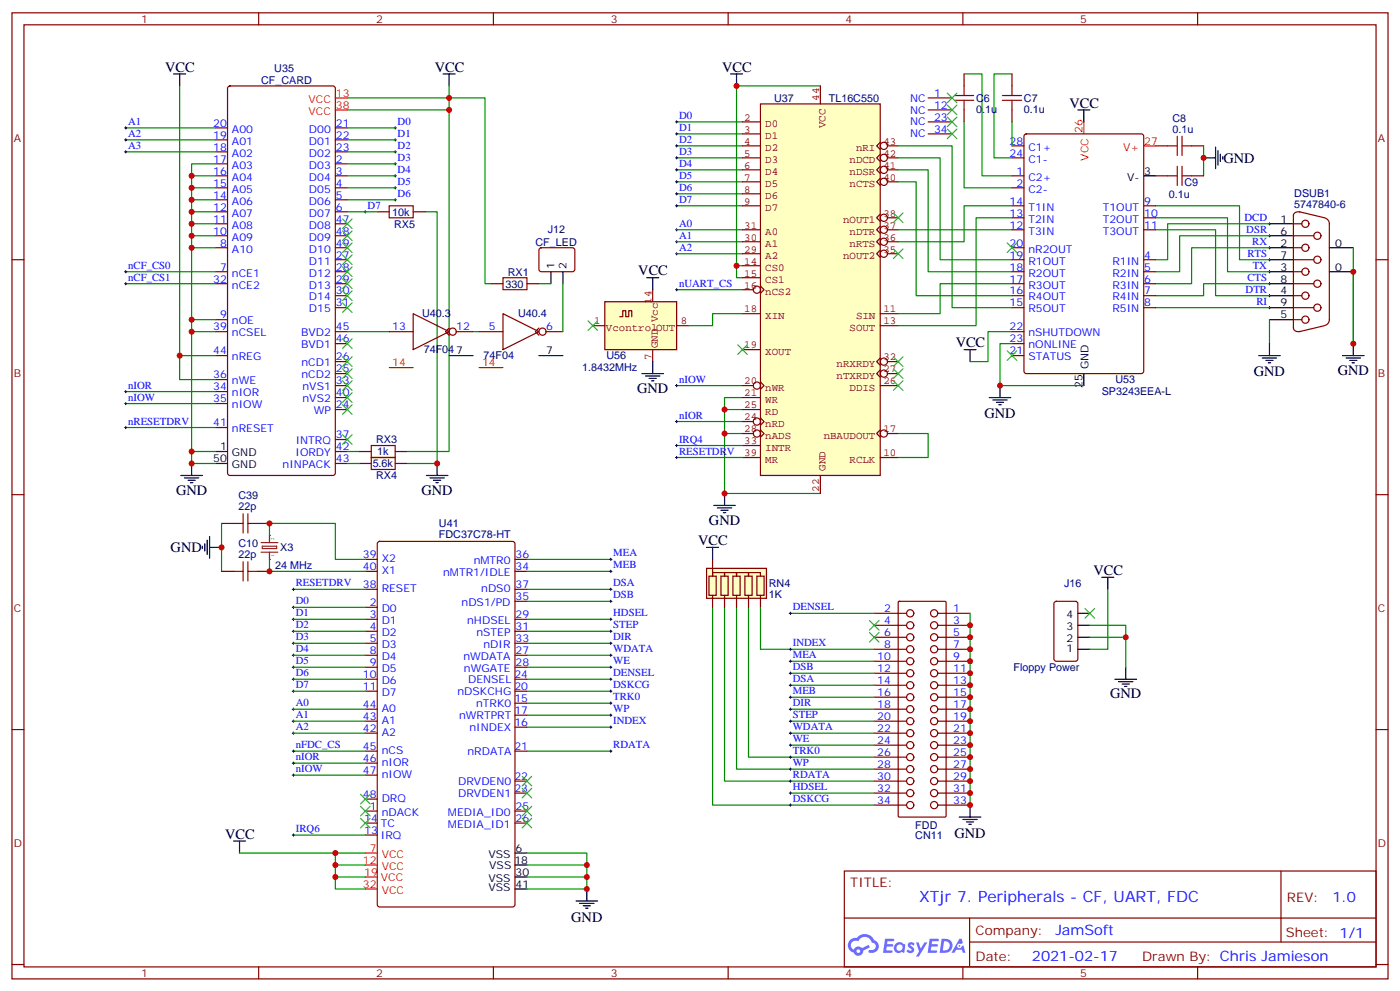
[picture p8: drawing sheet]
<svg xmlns="http://www.w3.org/2000/svg" width="412mm" height="292mm" viewBox="0 0 412 292" stroke-linecap="round" stroke-linejoin="round" font-family="sans-serif">
<g fill="none" stroke="#870000" stroke-width=".35">
<path d="M3.5 3.8h405.4v284.3h-405.4zM7.1 7.3h398.2v277.3h-398.2zM76.2 3.8v3.5M145.3 3.8v3.5M214.5 3.8v3.5M283.6 3.8v3.5M352.8 3.8v3.5M3.5 76.4h3.6M405.3 76.4h3.6M3.5 145.6h3.6M405.3 145.6h3.6M3.5 214.7h3.6"/>
<path d="M405.3 214.7h3.6M248.7 256.4h156.6v28.2h-156.6zM377.3 256.4v20.9M248.7 270.2h156.5M285.6 277.3h119.6M285.6 270.2v14.1M3.5 283.9h3.6M76.2 284.6v3.5M145.3 284.6v3.5M214.5 284.6v3.5M283.6 284.6v3.5M352.8 284.6v3.5"/>
<path d="M405.3 283.9h3.6"/>
</g>
<g fill="#5487ff">
<path d="M267.7 277.5a1.22 1.22 0 0 1 1.7 .3l-.4 .6a.47 .47 0 0 0-.3-.4 .47 .47 0 0 0-.5 .2l.1 .2a1.14 1.14 0 0 1 .8 1.7 1.14 1.14 0 0 1-1.9 0l-.2-.2 .5-.5 .7 .4a.29 .29 0 0 0 .3-.2 .29 .29 0 0 0-.2-.4 1.04 1.04 0 0 1-.6-1.7z"/>
<path d="M260.7 276.3h2.4l.3 .2-.2 .5h-1.8l-.1 .9h1.5l.3 .4-.3 .3h-1.6l-.2 1.1 1.7 .1 .2 .3-.2 .3h-2.6z"/>
<path d="M273.8 276.3h2.4l.3 .2-.1 .5h-1.8l-.2 .9h1.6l.3 .4-.4 .3h-1.6l-.1 1.1 1.7 .1 .2 .3-.2 .3h-2.6z"/>
<path d="M282.6 276.3h.7l.3 1.2-.6 .4a.69 .69 0 0 0-1 .2 .69 .69 0 0 0 .4 1 .69 .69 0 0 0 .9-.6l.5-.3 .6 2.2h-.8l-.2-.8h-1.8l-.5 .8h-.8z"/>
<path d="M269.8 277.4h.8l.6 1.8 1.1-1.8h.9l-2.6 4.2h-.8l.9-1.6z"/>
<path d="M277.4 276.3l-.6 4.1h1.3a2.11 2.11 0 0 0 2.5-2.1 2.11 2.11 0 0 0-2.5-2zM278.1 277a1.39 1.39 0 0 1 1.7 1.4 1.39 1.39 0 0 1-1.8 1.3h-.3z"/>
<path d="M263.7 277.9a1.54 1.54 0 0 0-.1 2.2 1.54 1.54 0 0 0 2.2 .1l.6 .2 .3-2.3-.2-.2h-.4a1.49 1.49 0 0 0-2.4 0zM264 278.9a.94 .94 0 0 1 1.8 0 .94 .94 0 0 1-1.8 0z"/>
<path d="M250.4 276.7a2.18 2.18 0 0 0 1.1 3.7 1.44 1.44 0 0 0 1.6 .9 1.44 1.44 0 0 0 1.2-1.5l2-1-.5-.7-1.9 .9a1.47 1.47 0 0 0-2.4 .5 1.39 1.39 0 0 1-.7-2 1.39 1.39 0 0 1 2-.4 2.12 2.12 0 0 1 2.2-1.3 2.12 2.12 0 0 1 1.9 1.7 1.14 1.14 0 0 1 1.1 1.4 1.14 1.14 0 0 1-1.7 .7 .43 .43 0 0 0-.5 .4 .43 .43 0 0 0 .4 .5 1.98 1.98 0 0 0 2.5-1.3 1.98 1.98 0 0 0-1.2-2.5 3.1 3.1 0 0 0-5.3-.7l-.9 .1zM252.3 280a.55 .55 0 0 1 1.1 0 .55 .55 0 0 1-1.1 0z"/>
<circle cx="282.6" cy="278.4" r=".26"/>
</g>
<g fill="none" stroke="#870000" stroke-width=".35">
<path d="M63.5 37.6h3.5M67.3 25.5l.4-.2h30.4l.6 .4 .1 113.5-.5 .7h-30.6l-.6-.4-.1-113.5zM98.8 37.6h3.5M63.5 48.2h3.5M63.5 51.8h3.5M63.5 55.3h3.5M63.5 58.8h3.5M63.5 44.7h3.5M63.5 41.2h3.5M98.8 48.2h3.5M98.8 51.8h3.5M98.8 55.3h3.5"/>
<path d="M98.8 58.8h3.5M98.8 44.7h3.5M98.8 41.2h3.5M63.5 62.3h3.5M63.5 80h3.5M63.5 72.9h3.5M63.5 69.4h3.5M63.5 65.9h3.5M98.8 62.3h3.5M98.8 80h3.5M98.8 72.9h3.5M98.8 69.4h3.5"/>
<path d="M98.8 65.9h3.5M98.8 76.4h3.5M111.1 62.3h3.6M121.7 62.3h3.5M159 73.1l.5-.2 9.4 .1 .4 .6v5.9l-.7 .5-9.4-.1-.5-.6v-5.7zM63.5 94.1h3.5M63.5 83.5h3.5M63.5 97.6h3.5M98.8 83.5h3.5M98.8 87h3.5M98.8 90.6h3.5M98.8 97.6h3.5"/>
<path d="M141.1 97.6h7.1M144.6 83.5h3.6M148.2 92.3l10.5 5.3-10.5 5.3zM155.2 83.5h3.5M158.7 96.6l-1 1 1 1.1M160.9 97.6h4.9M63.5 115.3h3.5M63.5 118.8h3.5M63.5 111.7h3.5M63.5 104.7h3.5M98.8 110h3.5M98.8 106.4h3.5"/>
<path d="M98.8 113.5h3.5M98.8 117h3.5M98.8 101.1h3.5M63.5 125.8h3.5M98.8 120.5h3.5M98.8 129.4h3.5M98.8 132.9h3.5M98.8 136.4h3.5M105.8 132.9h3.6M105.8 136.4h3.6M116.4 132.9h3.5M116.4 136.4h3.5"/>
<circle cx="159.8" cy="97.6" r="1.06"/>
</g>
<g fill="none" stroke="#000" stroke-width=".35">
<path d="M51.2 21.8h3.5M52.9 21.8v3.5M130.5 21.8h3.6M132.3 21.8v3.5M215.2 21.8h3.5M217 21.8v3.5M162.3 80v3.5M165.8 80v3.5M158.7 104.7h7.1M53.3 139.9h6.3M56.4 136.4v3.5M63.5 132.9h3.5"/>
<path d="M63.5 136.4h3.5M125.6 139.9h6.3M128.8 136.4v3.5M54.3 140.7h4.3M55.4 141.4h2.1M56.1 142.1h.7M126.6 140.7h4.3M127.7 141.4h2.1M128.4 142.1h.7M210.3 148.8h6.3M211.3 149.5h4.2M212.4 150.2h2.1"/>
<path d="M213.1 150.9h.7M213.4 145.2v3.6"/>
</g>
<path d="M98.8 28.8h3.5M98.8 32.3h3.5M141.1 108.2h7.1" fill="none" stroke="#f00" stroke-width=".35"/>
<g fill="none" stroke="#008700" stroke-width=".35">
<path d="M37 37.6h26.5M52.9 25.3v86.4h10.6M102.3 28.8h40.6v54.7h1.7M102.3 32.3h30M102.3 37.6h14.1M132.3 25.3v107.6h-12.4M199.3 39.4h19.4M199.3 35.9h19.4M241.7 25.3h-24.7v52.9h1.7M37 41.2h26.5M37 44.7h26.5M56.4 51.8h7.1"/>
<path d="M56.4 55.3h7.1M56.4 58.8h7.1M63.5 48.2h-7.1v45.9M102.3 41.2h14.1M102.3 44.7h14.1M102.3 51.8h14.1M102.3 55.3h14.1M102.3 58.8h14.1M102.3 48.2h14.1M199.3 57h19.4M199.3 53.5h19.4M199.3 50h19.4"/>
<path d="M199.3 46.5h19.4M199.3 42.9h19.4M37 80h26.5M56.4 62.3h7.1M56.4 65.9h7.1M56.4 69.4h7.1M56.4 72.9h7.1M102.3 62.3h8.8M125.2 62.3h3.6v74.1h-8.9M199.3 60.6h19.4M199.3 67.6h19.4M199.3 71.2h19.4"/>
<path d="M199.3 74.7h19.4M217 78.2v3.5h1.7M37 83.5h26.5M56.4 97.6h7.1M63.5 94.1h-7.1v38.8M102.3 97.6h12.4M139.3 97.6h1.8M158.7 83.5h3.6M165.8 83.5v14.1M37 115.3h26.5M37 118.8h26.5M52.9 104.7h10.6"/>
<path d="M199.3 113.5h19.4M218.7 117h-5.3v3.5M37 125.8h26.5M63.5 132.9h-7.1v3.5h7.1M102.3 132.9h3.5M102.3 136.4h3.5M199.3 124.1h19.4M213.4 127.6h5.3M218.7 120.5h-5.3v24.7h28.3"/>
</g>
<path d="M114.7 60.6h7v3.5h-7zM148.2 81.7h7v3.6h-7zM109.4 131.1h7v3.6h-7zM109.4 134.7h7v3.5h-7z" fill="none" stroke="#a10000" stroke-width=".35"/>
<g fill="none" stroke="#000" stroke-width=".29">
<path d="M36.7 37.6h.7M37 37.3v.7M116.1 37.6h.7M116.4 37.3v.7M199 35.9h.7M199 39.4h.7M199.3 35.5v.7M199.3 39.1v.7M36.7 41.2h.7M36.7 44.7h.7M37 40.8v.7M37 44.3v.7"/>
<path d="M116.1 41.2h.7M116.1 44.7h.7M116.1 58.8h.7M116.1 55.3h.7M116.1 51.8h.7M116.1 48.2h.7M116.4 40.8v.7M116.4 44.3v.7M116.4 47.9v.7M116.4 51.4v.7M116.4 54.9v.7M116.4 58.5v.7"/>
<path d="M199 42.9h.7M199 46.5h.7M199 50h.7M199 53.5h.7M199 57h.7M199.3 42.6v.7M199.3 46.1v.7M199.3 49.6v.7M199.3 53.2v.7M199.3 56.7v.7M36.7 80h.7M37 79.6v.7"/>
<path d="M107.2 62.3h.7M107.6 62v.7M199 60.6h.7M199 74.7h.7M199 71.2h.7M199 67.6h.7M199.3 60.2v.7M199.3 67.3v.7M199.3 70.8v.7M199.3 74.3v.7M36.7 83.5h.7M37 83.1v.8"/>
<path d="M36.7 115.3h.7M36.7 118.8h.7M37 114.9v.7M37 118.4v.7M199 113.5h.7M199.3 113.1v.7M36.7 125.8h.7M37 125.5v.7M199 124.1h.7M199.3 123.7v.7"/>
</g>
<g fill="none" stroke="#3c3" stroke-width=".35">
<path d="M100.9 64.5l2.8 2.8M100.9 68l2.8 2.8M100.9 71.5l2.8 2.8M100.9 75l2.8 2.9M100.9 78.6l2.8 2.8M103.7 64.5l-2.8 2.8M103.7 68l-2.8 2.8M103.7 71.5l-2.8 2.8M103.7 75l-2.8 2.9M103.7 78.6l-2.8 2.8M100.9 82.1l2.8 2.8M100.9 85.6l2.8 2.8"/>
<path d="M100.9 89.1l2.8 2.9M100.9 99.7l2.8 2.9M103.7 82.1l-2.8 2.8M103.7 85.6l-2.8 2.8M103.7 89.1l-2.8 2.9M103.7 99.7l-2.8 2.9M100.9 105l2.8 2.8M100.9 108.5l2.8 2.9M100.9 112.1l2.8 2.8M100.9 115.6l2.8 2.8M100.9 119.1l2.8 2.9M103.7 105l-2.8 2.8"/>
<path d="M103.7 108.5l-2.8 2.9M103.7 112.1l-2.8 2.8M103.7 115.6l-2.8 2.8M103.7 119.1l-2.8 2.9M100.9 128l2.8 2.8M103.7 128l-2.8 2.8"/>
</g>
<path d="M224 30.6h35.3v109.3h-35.3z" fill="#ffffc2" stroke="#850000" stroke-width=".35"/>
<g fill="none" stroke="#850000" stroke-width=".35">
<path d="M218.7 35.9h5.3M218.7 39.4h5.3M241.7 25.3v5.3M218.7 42.9h5.3M218.7 46.5h5.3M218.7 50h5.3M218.7 53.5h5.3M218.7 57h5.3M259.3 52.5l-1.1 1 1.1 1.1M259.3 48.9l-1.1 1.1 1.1 1M259.3 45.4l-1.1 1.1 1.1 1M259.3 41.9l-1.1 1 1.1 1.1"/>
<path d="M261.4 42.9h3.2M261.4 46.5h3.2M261.4 50h3.2M261.4 53.5h3.2M218.7 60.6h5.3M218.7 74.7h5.3M218.7 78.2h5.3M218.7 71.2h5.3M218.7 67.6h5.3M259.3 73.6l-1.1 1.1 1.1 1M259.3 70.1l-1.1 1.1 1.1 1M259.3 66.6l-1.1 1 1.1 1.1"/>
<path d="M259.3 63l-1.1 1.1 1.1 1.1M261.4 74.7h3.2M261.4 71.2h3.2M261.4 67.6h3.2M261.4 64.1h3.2M218.7 92.3h5.3M218.7 81.7h5.3M218.7 85.3h3.2M224 84.2l1.1 1.1-1.1 1M259.3 92.3h5.3M259.3 95.8h5.3M218.7 113.5h3.2"/>
<path d="M218.7 102.9h5.3M218.7 117h5.3M224 112.4l1.1 1.1-1.1 1M259.3 108.9l-1.1 1.1 1.1 1M259.3 105.4l-1.1 1 1.1 1.1M259.3 113.5h5.3M261.4 110h3.2M261.4 106.4h3.2M218.7 134.7h5.3M218.7 131.1h5.3M218.7 124.1h3.2M218.7 120.5h5.3"/>
<path d="M218.7 127.6h3.2M224 123l1.1 1.1-1.1 1M224 126.5l1.1 1.1-1.1 1.1M241.7 139.9v5.3M259.3 126.5l-1.1 1.1 1.1 1.1M259.3 134.7h5.3M261.4 127.6h3.2"/>
<circle cx="260.3" cy="46.5" r="1.06"/>
<circle cx="260.3" cy="53.5" r="1.06"/>
<circle cx="260.3" cy="50" r="1.06"/>
<circle cx="260.3" cy="42.9" r="1.06"/>
<circle cx="260.3" cy="67.6" r="1.06"/>
<circle cx="260.3" cy="74.7" r="1.06"/>
<circle cx="260.3" cy="71.2" r="1.06"/>
<circle cx="260.3" cy="64.1" r="1.06"/>
<circle cx="223" cy="85.3" r="1.06"/>
<circle cx="223" cy="113.5" r="1.06"/>
<circle cx="260.3" cy="110" r="1.06"/>
<circle cx="260.3" cy="106.4" r="1.06"/>
<circle cx="223" cy="124.1" r="1.06"/>
<circle cx="223" cy="127.6" r="1.06"/>
<circle cx="260.3" cy="127.6" r="1.06"/>
</g>
<path d="M273.4 28.8h7.1M273.4 32.3h7.1M273.4 35.9h7.1M273.4 39.4h7.1" fill="none" stroke="#870000" stroke-width=".35"/>
<path d="M199.3 85.3h19.4" fill="none" stroke="#008700" stroke-width=".35"/>
<path d="M199 85.3h.7M199.3 84.9v.7" fill="none" stroke="#000" stroke-width=".29"/>
<path d="M178.2 88.8h21.1v14.1h-21.1z" fill="#ffffc2" stroke="#850000" stroke-width=".35"/>
<path d="M174.6 95.8h3.6M182.6 93.2h.8v-1.8h.9v1.8h.9v-1.8h.9v1.8M192.3 85.3v3.5M199.3 95.8h3.5M192.3 102.9v3.5" fill="none" stroke="#850000" stroke-width=".35"/>
<g fill="none" stroke="#000" stroke-width=".35">
<path d="M317.5 32.3h3.5M319.3 32.3v3.6M336.9 51.8h3.5M354.5 46.5h3.6M358.1 43.3v6.3M358.8 44.3v4.3M359.5 45.4v2.1M360.2 46.1v.7M373.9 65.9h7.1M373.9 72.9h7.1M373.9 80h7.1M373.9 69.4h7.1"/>
<path d="M373.9 76.4h7.1M391.6 72.9h7M391.6 80h7M190.5 81.7h3.5M192.3 81.7v3.6M373.9 87h7.1M373.9 94.1h7.1M373.9 83.5h7.1M373.9 90.6h7.1M189.1 110h6.3M190.1 110.7h4.3M191.2 111.4h2.1"/>
<path d="M191.9 112.1h.7M192.3 106.4v3.6M284 102.9h3.5M285.8 102.9v3.5M291.4 117h6.3M292.5 117.7h4.2M293.5 118.4h2.1M294.2 119.1h.7M294.6 113.5v3.5M319.3 110v3.5M370.8 104.7h6.3M371.8 105.4h4.3"/>
<path d="M372.9 106.1h2.1M373.6 106.8h.7M373.9 101.1v3.6M395.5 104.7h6.3M396.5 105.4h4.3M397.6 106.1h2.1M398.3 106.8h.7M398.6 101.1v3.6M151.7 251.1h3.5M151.7 254.6h3.5M151.7 258.1h3.5M151.7 261.7h3.5"/>
</g>
<g fill="none" stroke="#008700" stroke-width=".35">
<path d="M284 35.9v19.4h14.1M284 21.8h5.3v30h8.8M298.1 21.8h-5.3v24.7h5.3M298.1 35.9v7M264.6 46.5h12.3v29.9h21.2M264.6 50h8.8v30h24.7M264.6 53.5h5.3v33.5h28.2M264.6 42.9h15.9v47.7h17.6M354.5 42.9v8.9M264.6 67.6h33.5M298.1 60.6h-14.1v10.6h-19.4M298.1 64.1h-10.6v31.7h-22.9"/>
<path d="M340.4 60.6h24.7v15.8h8.8M340.4 64.1h21.2v15.9h12.3M340.4 67.6h17.7v19.4h15.8M373.9 69.4h-26.4v10.6h-7.1M373.9 65.9h-29.9v10.5h-3.6M373.9 72.9h-22.9v10.6h-10.6M398.6 72.9v28.2M218.7 92.3h-8.8v3.5h-7.1M298.1 83.5h-21.2v8.8h-12.3M298.1 97.6h-7.1v8.8h-5.2M340.4 90.6h33.5M373.9 83.5h-19.4v3.5h-14.1"/>
<path d="M373.9 94.1v7M298.1 101.1h-3.5v12.4h24.7M199.3 131.1h19.4M199.3 134.7h19.4M264.6 127.6h8.8v7.1h-8.8"/>
</g>
<g fill="none" stroke="#3c3" stroke-width=".35">
<path d="M263.2 62.7l2.8 2.8M263.2 73.3l2.8 2.8M266 62.7l-2.8 2.8M266 73.3l-2.8 2.8M296.7 71.5l2.8 2.8M299.5 71.5l-2.8 2.8M173.2 94.4l2.8 2.9M176 94.4l-2.8 2.9M217.3 101.5l2.8 2.8M220.1 101.5l-2.8 2.8M263.2 105l2.8 2.8M263.2 108.5l2.8 2.9"/>
<path d="M263.2 112.1l2.8 2.8M266 105l-2.8 2.8M266 108.5l-2.8 2.9M266 112.1l-2.8 2.8M296.7 103.3l2.8 2.8M299.5 103.3l-2.8 2.8M153.8 228.5l2.8 2.8M153.8 232l2.8 2.8M153.8 237.3l2.8 2.8M156.6 228.5l-2.8 2.8M156.6 232l-2.8 2.8M156.6 237.3l-2.8 2.8"/>
<path d="M153.8 240.8l2.8 2.9M156.6 240.8l-2.8 2.9"/>
</g>
<g fill="none" stroke="#000" stroke-width=".29">
<path d="M373.6 80h.7M373.6 76.4h.7M373.6 72.9h.7M373.6 69.4h.7M373.6 65.9h.7M373.9 65.5v.7M373.9 69v.7M373.9 72.6v.7M373.9 76.1v.7M373.9 79.6v.7M373.6 90.6h.7M373.6 87h.7"/>
<path d="M373.6 83.5h.7M373.9 83.1v.8M373.9 86.7v.7M373.9 90.2v.7M199 131.1h.7M199 134.7h.7M199.3 130.8v.7M199.3 134.3v.7"/>
</g>
<g fill="none" stroke="#870000" stroke-width=".35">
<path d="M301.9 39.6l.4-.2h33.9l.6 .4 .1 69.5-.5 .6-34.1 .1-.6-.5-.1-69.4zM298.1 51.8h3.5M298.1 55.3h3.5M298.1 46.5h3.5M298.1 42.9h3.5M298.1 72.9h3.5M298.1 80h3.5M298.1 76.4h3.5M298.1 60.6h3.5M298.1 64.1h3.5M298.1 67.6h3.5M336.9 80h3.5"/>
<path d="M336.9 76.4h3.5M336.9 60.6h3.5M336.9 64.1h3.5M336.9 67.6h3.5M381 72.9h2.5M381 65.9h2.5M381 80h2.5M381 69.4h6M381 76.4h6M381 63.4v33.2M382.8 62.3l7.4 1.8M382.9 62.4a1.31 1.31 0 0 0-1.9 1.1"/>
<path d="M390.3 64.2a1.77 1.77 0 0 1 1.3 1.7v28.2a1.77 1.77 0 0 1-1.3 1.7M298.1 87h3.5M298.1 83.5h3.5M298.1 90.6h3.5M298.1 97.6h3.5M336.9 87h3.5M336.9 83.5h3.5M336.9 90.6h3.5M381 87h2.5M381 94.1h2.5M381 83.5h6M381 90.6h6"/>
<path d="M381 96.4a1.41 1.41 0 0 0 1.9 1.1M390.2 95.8l-7.4 1.8M298.1 104.7h3.5M298.1 101.1h3.5M111.4 159.6l.4-.3h39.2l.6 .5 .1 106.4-.5 .7h-39.4l-.6-.4-.1-106.4zM107.6 178.8h3.5M107.6 168.2h3.5M107.6 164.6h3.5M107.6 173.5h3.5M151.7 168.2h3.5M151.7 177h3.5M151.7 164.6h3.5"/>
<path d="M151.7 173.5h3.5M107.6 182.3h3.5M107.6 185.8h3.5M107.6 189.3h3.5M107.6 192.9h3.5M107.6 196.4h3.5M107.6 199.9h3.5M151.7 182.3h3.5M151.7 185.8h3.5M151.7 189.3h3.5M151.7 192.9h3.5M151.7 196.4h3.5"/>
<path d="M151.7 199.9h3.5M107.6 203.4h3.5M107.6 215.8h3.5M107.6 212.3h3.5M107.6 208.7h3.5M151.7 203.4h3.5M151.7 207h3.5M151.7 214h3.5M151.7 210.5h3.5M107.6 238.7h3.5M107.6 221.1h3.5M107.6 224.6h3.5"/>
<path d="M107.6 228.1h3.5M107.6 235.2h3.5M151.7 238.7h3.5M151.7 221.1h3.5M151.7 229.9h3.5M151.7 233.4h3.5M107.6 245.8h3.5M107.6 242.3h3.5M151.7 242.3h3.5"/>
<circle cx="384.5" cy="80" r="1.06"/>
<circle cx="384.5" cy="72.9" r="1.06"/>
<circle cx="384.5" cy="65.9" r="1.06"/>
<circle cx="388.1" cy="69.4" r="1.06"/>
<circle cx="388.1" cy="76.4" r="1.06"/>
<circle cx="384.5" cy="94.1" r="1.06"/>
<circle cx="384.5" cy="87" r="1.06"/>
<circle cx="388.1" cy="83.5" r="1.06"/>
<circle cx="388.1" cy="90.6" r="1.06"/>
</g>
<path d="M319.3 35.9v3.5M336.9 42.9h3.5M107.6 251.1h3.5M107.6 254.6h3.5M107.6 258.1h3.5M107.6 261.7h3.5" fill="none" stroke="#f00" stroke-width=".35"/>
<path d="M76.9 159.7h4.9M79.4 157.6v2.1M76.9 162.5h4.9M77.3 160.8h4.2v.7h-4.2zM79.4 162.5v2.1" fill="none" stroke="#8c2424" stroke-width=".35"/>
<g fill="#8c2424">
<circle cx="79.4" cy="157.6" r=".18"/>
<circle cx="79.4" cy="164.6" r=".18"/>
</g>
<path d="M68.8 154.1h2.8M71.6 151.2v5.7M73 151.2v5.7M73 154.1h2.8" fill="none" stroke="#a10000" stroke-width=".35"/>
<path d="M65.3 154.1h3.5M75.8 154.1h3.6M264.6 177.2l.3-.2h13.4l.4 .3v62.8l-.4 .4h-13.4l-.3-.4z" fill="none" stroke="#870000" stroke-width=".35"/>
<g fill="none" stroke="#008700" stroke-width=".35">
<path d="M65.3 154.1v14.1M79.4 157.6v-3.5h19.4v10.5h8.8M79.4 164.6v3.6h28.2M86.4 173.5h21.2M86.4 178.8h21.2M86.4 182.3h21.2M86.4 185.8h21.2M86.4 189.3h21.2M86.4 192.9h21.2M86.4 196.4h21.2M86.4 199.9h21.2M86.4 203.4h21.2"/>
<path d="M86.4 208.7h21.2M86.4 212.3h21.2M86.4 215.8h21.2M86.4 228.1h21.2M86.4 224.6h21.2M86.4 221.1h21.2M70.6 251.1h37M86.4 245.8h21.2M98.8 251.1v3.5h8.8M98.8 254.6v3.5h8.8M98.8 258.1v3.6h8.8M155.2 251.1h17.7v10.6h-17.7"/>
<path d="M155.2 254.6h17.7M155.2 258.1h17.7"/>
</g>
<path d="M61 159v4.2M61.7 157.9v6.4M59.6 160.8v.7M60.3 160.1v2.1M61.7 161.1h3.6M68.8 247.5h3.5M70.6 247.5v3.6M169.7 265.2h6.3M170.7 265.9h4.3M171.8 266.6h2.1M172.5 267.3h.7M172.9 261.7v3.5" fill="none" stroke="#000" stroke-width=".35"/>
<g fill="none" stroke="#000" stroke-width=".29">
<path d="M86.1 173.5h.7M86.1 178.8h.7M86.4 173.1v.7M86.4 178.4v.7M86.1 199.9h.7M86.1 196.4h.7M86.1 192.9h.7M86.1 189.3h.7M86.1 185.8h.7M86.1 182.3h.7M86.4 181.9v.7M86.4 185.5v.7"/>
<path d="M86.4 189v.7M86.4 192.5v.7M86.4 196v.7M86.4 199.6v.7M86.1 203.4h.7M86.1 215.8h.7M86.1 212.3h.7M86.1 208.7h.7M86.4 203.1v.7M86.4 208.4v.7M86.4 211.9v.7M86.4 215.4v.7"/>
<path d="M86.1 221.1h.7M86.1 224.6h.7M86.1 228.1h.7M86.4 220.7v.7M86.4 224.3v.7M86.4 227.8v.7M86.1 245.8h.7M86.4 245.4v.7"/>
</g>
<path d="M106.2 233.8l2.8 2.8M106.2 237.3l2.8 2.8M109 233.8l-2.8 2.8M109 237.3l-2.8 2.8M106.2 240.8l2.8 2.9M109 240.8l-2.8 2.9" fill="none" stroke="#3c3" stroke-width=".35"/>
<g fill="#fff" stroke="#870000" stroke-width=".35">
<circle cx="275.2" cy="184" r="1.06"/>
<circle cx="268.1" cy="187.6" r="1.06"/>
<circle cx="275.2" cy="187.6" r="1.06"/>
<circle cx="268.1" cy="184" r="1.06"/>
<circle cx="275.2" cy="180.5" r="1.06"/>
<circle cx="268.1" cy="180.5" r="1.06"/>
<circle cx="275.2" cy="191.1" r="1.06"/>
<circle cx="268.1" cy="194.6" r="1.06"/>
<circle cx="275.2" cy="194.6" r="1.06"/>
<circle cx="268.1" cy="191.1" r="1.06"/>
<circle cx="275.2" cy="198.2" r="1.06"/>
<circle cx="268.1" cy="201.7" r="1.06"/>
<circle cx="275.2" cy="201.7" r="1.06"/>
<circle cx="268.1" cy="198.2" r="1.06"/>
<circle cx="268.1" cy="205.2" r="1.06"/>
<circle cx="275.2" cy="205.2" r="1.06"/>
<circle cx="268.1" cy="208.7" r="1.06"/>
<circle cx="275.2" cy="208.7" r="1.06"/>
<circle cx="268.1" cy="212.3" r="1.06"/>
<circle cx="275.2" cy="212.3" r="1.06"/>
<circle cx="268.1" cy="215.8" r="1.06"/>
<circle cx="275.2" cy="215.8" r="1.06"/>
<circle cx="268.1" cy="219.3" r="1.06"/>
<circle cx="275.2" cy="219.3" r="1.06"/>
<circle cx="268.1" cy="222.8" r="1.06"/>
<circle cx="275.2" cy="222.8" r="1.06"/>
<circle cx="268.1" cy="226.4" r="1.06"/>
<circle cx="275.2" cy="226.4" r="1.06"/>
<circle cx="268.1" cy="229.9" r="1.06"/>
<circle cx="275.2" cy="229.9" r="1.06"/>
<circle cx="268.1" cy="233.4" r="1.06"/>
<circle cx="275.2" cy="233.4" r="1.06"/>
<circle cx="268.1" cy="237" r="1.06"/>
<circle cx="275.2" cy="237" r="1.06"/>
</g>
<g fill="none" stroke="#870000" stroke-width=".35">
<path d="M257.5 184h9.6M257.5 187.6h9.6M257.5 180.5h9.6M257.5 191.1h9.6M257.5 194.6h9.6M257.5 198.2h9.6M276.2 184h9.6M276.2 187.6h9.6M276.2 180.5h9.6M276.2 191.1h9.6M276.2 194.6h9.6M276.2 198.2h9.6"/>
<path d="M257.5 201.7h9.6M257.5 205.2h9.6M257.5 208.7h9.6M257.5 212.3h9.6M257.5 215.8h9.6M257.5 219.3h9.6M276.2 201.7h9.6M276.2 205.2h9.6M276.2 208.7h9.6M276.2 212.3h9.6M276.2 215.8h9.6M276.2 219.3h9.6"/>
<path d="M257.5 222.8h9.6M257.5 226.4h9.6M257.5 229.9h9.6M257.5 233.4h9.6M257.5 237h9.6M276.2 222.8h9.6M276.2 226.4h9.6M276.2 229.9h9.6M276.2 233.4h9.6M276.2 237h9.6"/>
</g>
<path d="M256.1 182.6l2.8 2.9M256.1 186.2l2.8 2.8M258.9 182.6l-2.8 2.9M258.9 186.2l-2.8 2.8" fill="none" stroke="#3c3" stroke-width=".35"/>
<g fill="none" stroke="#008700" stroke-width=".35">
<path d="M155.2 164.6h24.7M155.2 168.2h24.7M155.2 173.5h24.7M155.2 177h24.7M209.9 178.8v58.2h47.6M213.4 178.8v51.1h44.1M217 178.8v47.6h40.5M220.5 178.8v44h37M155.2 199.9h24.7M155.2 196.4h24.7M155.2 192.9h24.7M155.2 182.3h24.7"/>
<path d="M155.2 185.8h24.7M155.2 189.3h24.7M224 191.1h33.5M232.8 180.5h24.7M232.8 194.6h24.7M232.8 198.2h24.7M155.2 214h24.7M155.2 210.5h24.7M155.2 207h24.7M155.2 203.4h24.7M232.8 201.7h24.7M232.8 205.2h24.7"/>
<path d="M232.8 208.7h24.7M232.8 212.3h24.7M232.8 219.3h24.7M232.8 215.8h24.7M155.2 221.1h24.7M232.8 233.4h24.7"/>
</g>
<g fill="none" stroke="#000" stroke-width=".29">
<path d="M232.5 180.5h.7M232.5 191.1h.7M232.5 194.6h.7M232.5 198.2h.7M232.8 180.2v.7M232.8 190.7v.8M232.8 194.3v.7M232.8 197.8v.7M232.5 201.7h.7M232.5 205.2h.7M232.5 208.7h.7M232.5 212.3h.7"/>
<path d="M232.5 215.8h.7M232.5 219.3h.7M232.8 201.3v.7M232.8 204.9v.7M232.8 208.4v.7M232.8 211.9v.7M232.8 215.4v.7M232.8 219v.7M232.5 222.8h.7M232.5 226.4h.7M232.5 229.9h.7M232.5 233.4h.7"/>
<path d="M232.5 237h.7M232.8 222.5v.7M232.8 226v.7M232.8 229.6v.7M232.8 233.1v.7M232.8 236.6v.7"/>
</g>
<g fill="#850000" stroke="#850000" stroke-width=".35">
<circle cx="209.9" cy="168.5" r=".35"/>
<circle cx="213.4" cy="168.5" r=".35"/>
<circle cx="217" cy="168.5" r=".35"/>
<circle cx="220.5" cy="168.5" r=".35"/>
</g>
<path d="M208.1 167.3h17.7v8.8h-17.7z" fill="#ffffc2" stroke="#850000" stroke-width=".35"/>
<path d="M208.8 169.6h2.2v5.6h-2.2zM209.9 164.6v5v-1.1h3.5v1.1v-1.1h3.6v1.1v-1.1h3.5v1.1v-1.1h3.5v1.1M209.9 175.2v3.6M212.4 169.6h2.1v5.6h-2.1zM213.4 175.2v3.6M215.9 169.6h2.1v5.6h-2.1zM217 175.2v3.6M219.4 169.6h2.1v5.6h-2.1zM220.5 175.2v3.6M223 169.6h2.1v5.6h-2.1zM224 175.2v3.6" fill="none" stroke="#850000" stroke-width=".35"/>
<path d="M224 178.8v12.3M326.3 173.5v17.6h-5.3M285.8 180.5v56.5M321 187.6h10.6v8.8M321 184h10.6v3.6" fill="none" stroke="#008700" stroke-width=".35"/>
<g fill="none" stroke="#000" stroke-width=".35">
<path d="M132.3 104.7h7M208.1 161.1h3.6M209.9 161.1v3.5M324.6 169.9h3.5M326.3 169.9v3.6M317.5 191.1h3.5M317.5 187.6h3.5M317.5 184h3.5M317.5 180.5h3.5M328.4 199.9h6.4M331.6 196.4v3.5M329.5 200.6h4.2"/>
<path d="M330.6 201.3h2.1M331.3 202h.7M285.8 237v3.5M282.6 240.5h6.3M283.6 241.2h4.3M284.7 241.9h2.1M285.4 242.6h.7"/>
</g>
<g fill="none" stroke="#000" stroke-width=".29">
<path d="M179.6 164.6h.7M179.6 177h.7M179.6 173.5h.7M179.6 168.2h.7M179.9 164.3v.7M179.9 167.8v.7M179.9 173.1v.7M179.9 176.6v.7M179.6 199.9h.7M179.6 189.3h.7M179.6 185.8h.7M179.6 192.9h.7"/>
<path d="M179.6 196.4h.7M179.6 182.3h.7M179.9 181.9v.7M179.9 185.5v.7M179.9 189v.7M179.9 192.5v.7M179.9 196v.7M179.9 199.6v.7M179.6 214h.7M179.6 207h.7M179.6 210.5h.7M179.6 203.4h.7"/>
<path d="M179.9 203.1v.7M179.9 206.6v.7M179.9 210.1v.8M179.9 213.7v.7M179.6 221.1h.7M179.9 220.7v.7"/>
</g>
<g fill="none" stroke="#a10000" stroke-width=".35">
<path d="M281.2 29.5h5.6M281.2 28.1h5.6M284 25.3v2.8M284 29.5v2.8M295.3 29.5h5.6M295.3 28.1h5.6M298.1 25.3v2.8M298.1 29.5v2.8M344 42.9h2.8M344 51.8h2.8M346.8 40.1v5.7M346.8 48.9v5.7"/>
<path d="M348.2 40.1v5.7M348.2 48.9v5.7M348.2 42.9h2.8M348.2 51.8h2.8M68.8 168.2h2.8M71.6 165.3v5.7M73 165.3v5.7M73 168.2h2.8"/>
</g>
<g fill="none" stroke="#870000" stroke-width=".35">
<path d="M284 21.8v3.5M284 32.3v3.6M298.1 21.8v3.5M298.1 32.3v3.6M340.4 42.9h3.6M340.4 51.8h3.6M351 42.9h3.5M351 51.8h3.5M114.7 97.6h7M121.7 92.3l10.6 5.3-10.6 5.3zM132.3 96.6l-1.1 1 1.1 1.1M134.4 97.6h4.9"/>
<path d="M65.3 168.2h3.5M75.8 168.2h3.6M310.7 177.2l.4-.2h5.7l.6 .4 .1 16.5-.5 .7h-5.9l-.6-.4-.1-16.5z"/>
<circle cx="133.3" cy="97.6" r="1.06"/>
</g>
<path d="M114.7 108.2h7" fill="none" stroke="#f00" stroke-width=".35"/>
<path d="M279 27.4l2.9 2.8M279 30.9l2.9 2.9M279 34.5l2.9 2.8M279 38l2.9 2.8M281.9 27.4l-2.9 2.8M281.9 30.9l-2.9 2.9M281.9 34.5l-2.9 2.8M281.9 38l-2.9 2.8M319.6 179.1l2.8 2.8M322.4 179.1l-2.8 2.8" fill="none" stroke="#3c3" stroke-width=".35"/>
<g fill="#c00">
<circle cx="132.3" cy="28.8" r=".88"/>
<circle cx="132.3" cy="32.3" r=".88"/>
<circle cx="56.4" cy="97.6" r=".88"/>
<circle cx="56.4" cy="94.1" r=".88"/>
<circle cx="56.4" cy="51.8" r=".88"/>
<circle cx="56.4" cy="55.3" r=".88"/>
<circle cx="56.4" cy="58.8" r=".88"/>
<circle cx="56.4" cy="62.3" r=".88"/>
<circle cx="56.4" cy="65.9" r=".88"/>
<circle cx="56.4" cy="69.4" r=".88"/>
<circle cx="56.4" cy="72.9" r=".88"/>
<circle cx="56.4" cy="136.4" r=".88"/>
<circle cx="56.4" cy="132.9" r=".88"/>
<circle cx="52.9" cy="104.7" r=".88"/>
<circle cx="128.8" cy="136.4" r=".88"/>
<circle cx="217" cy="25.3" r=".88"/>
<circle cx="213.4" cy="120.5" r=".88"/>
<circle cx="213.4" cy="127.6" r=".88"/>
<circle cx="398.6" cy="80" r=".88"/>
<circle cx="398.6" cy="101.1" r=".88"/>
<circle cx="354.5" cy="46.5" r=".88"/>
<circle cx="294.6" cy="113.5" r=".88"/>
<circle cx="65.3" cy="161.1" r=".88"/>
<circle cx="79.4" cy="154.1" r=".88"/>
<circle cx="98.8" cy="251.1" r=".88"/>
<circle cx="98.8" cy="254.6" r=".88"/>
<circle cx="98.8" cy="258.1" r=".88"/>
<circle cx="172.9" cy="254.6" r=".88"/>
<circle cx="172.9" cy="258.1" r=".88"/>
<circle cx="172.9" cy="261.7" r=".88"/>
<circle cx="285.8" cy="184" r=".88"/>
<circle cx="285.8" cy="187.6" r=".88"/>
<circle cx="285.8" cy="191.1" r=".88"/>
<circle cx="285.8" cy="194.6" r=".88"/>
<circle cx="285.8" cy="198.2" r=".88"/>
<circle cx="285.8" cy="201.7" r=".88"/>
<circle cx="285.8" cy="205.2" r=".88"/>
<circle cx="285.8" cy="208.7" r=".88"/>
<circle cx="285.8" cy="212.3" r=".88"/>
<circle cx="285.8" cy="215.8" r=".88"/>
<circle cx="285.8" cy="219.3" r=".88"/>
<circle cx="285.8" cy="222.8" r=".88"/>
<circle cx="285.8" cy="226.4" r=".88"/>
<circle cx="285.8" cy="229.9" r=".88"/>
<circle cx="285.8" cy="233.4" r=".88"/>
<circle cx="285.8" cy="237" r=".88"/>
<circle cx="79.4" cy="168.2" r=".88"/>
<circle cx="217" cy="78.2" r=".88"/>
<circle cx="213.4" cy="145.2" r=".88"/>
<circle cx="331.6" cy="187.6" r=".88"/>
</g>
<text font-size="4.6" fill="#00f" x="270.8" y="265.4">XTjr 7. Peripherals - CF, UART, FDC</text>
<g font-size="4.2">
<text x="48.7" y="21.1">VCC</text>
<text x="128.1" y="21.1">VCC</text>
<text x="212.7" y="21.1">VCC</text>
<text x="315" y="31.6">VCC</text>
<text x="360.4" y="47.9">GND</text>
<text x="188" y="81">VCC</text>
<text x="281.5" y="102.2">VCC</text>
<text x="369.4" y="110.7">GND</text>
<text x="394.1" y="110.3">GND</text>
<text x="187.7" y="115.6">GND</text>
<text x="290" y="123.1">GND</text>
<text x="51.9" y="145.6">GND</text>
<text x="124.2" y="145.6">GND</text>
<text x="208.8" y="154.4">GND</text>
<text x="205.7" y="160.4">VCC</text>
<text x="50.3" y="162.6">GND</text>
<text x="322.1" y="169.2">VCC</text>
<text x="327" y="205.6">GND</text>
<text x="66.3" y="246.8">VCC</text>
<text x="281.2" y="246.6">GND</text>
<text x="168.3" y="271.3">GND</text>
</g>
<g font-size="4.2" fill="#00f">
<text x="392.5" y="265.6">1.0</text>
<text x="310.9" y="275.2">JamSoft</text>
<text x="304" y="283">2021-02-17</text>
</g>
<g font-size="3.9" fill="#800">
<text x="250.5" y="260.9">TITLE:</text>
<text x="379.1" y="265.6">REV:</text>
<text x="287.4" y="275.1">Company:</text>
<text x="378.7" y="275.8">Sheet: 1/1</text>
<text x="287.4" y="282.8">Date:</text>
<text x="336.4" y="282.9">Drawn By: Chris Jamieson</text>
</g>
<g font-size="3.2" fill="#800">
<text x="41.6" y="6.8">1</text>
<text x="110.8" y="6.8">2</text>
<text x="179.9" y="6.8">3</text>
<text x="249.1" y="6.8">4</text>
<text x="318.2" y="6.8">5</text>
<text x="4.1" y="41.9">A</text>
<text x="405.9" y="41.9">A</text>
<text x="4.1" y="111">B</text>
<text x="405.9" y="111">B</text>
<text x="4.1" y="180.2">C</text>
<text x="405.9" y="180.2">C</text>
<text x="4.1" y="249.3">D</text>
<text x="405.9" y="249.3">D</text>
<text x="41.6" y="287.6">1</text>
<text x="110.8" y="287.6">2</text>
<text x="179.9" y="287.6">3</text>
<text x="249.1" y="287.6">4</text>
<text x="318.2" y="287.6">5</text>
</g>
<g font-size="3.2" fill="#000080">
<text x="80.8" y="21.1">U35</text>
<text x="76.9" y="24.6">CF_CARD</text>
<text x="228" y="29.9">U37</text>
<text x="244.1" y="29.9">TL16C550</text>
<text x="287.5" y="29.9">C6</text>
<text x="301.6" y="29.9">C7</text>
<text x="287.5" y="33.2">0.1u</text>
<text x="301.6" y="33.2">0.1u</text>
<text x="345.4" y="35.8">C8</text>
<text x="345.4" y="39.1">0.1u</text>
<text x="344.3" y="58.1">0.1u</text>
<text x="348.9" y="54.6">C9</text>
<text x="381.3" y="58.1">DSUB1</text>
<text x="115.5" y="63.5">10k</text>
<text x="381.3" y="61.3">5747840-6</text>
<text x="116.1" y="67">RX5</text>
<text x="161.4" y="68.7">J12</text>
<text x="157.7" y="72.3">CF_LED</text>
<text x="149.6" y="81.2">RX1</text>
<text x="148.9" y="84.7">330</text>
<text x="124.4" y="93.4">U40.3</text>
<text x="152.6" y="93.4">U40.4</text>
<text x="124.8" y="104">74F04</text>
<text x="142.5" y="105.8">74F04</text>
<text x="178.7" y="105.8">U56</text>
<text x="171.5" y="109.3">1.8432MHz</text>
<text x="328.6" y="112.8">U53</text>
<text x="324.5" y="116.4">SP3243EEA-L</text>
<text x="110.8" y="130.5">RX3</text>
<text x="109.8" y="137.6">5.6k</text>
<text x="111.1" y="134">1k</text>
<text x="110.8" y="141.1">RX4</text>
<text x="70.2" y="147">C39</text>
<text x="70.2" y="150.2">22p</text>
<text x="129.3" y="155.2">U41</text>
<text x="70.2" y="161.1">C10</text>
<text x="129.3" y="158.3">FDC37C78-HT</text>
<text x="70.2" y="164.3">22p</text>
<text x="81" y="167.6">24 MHz</text>
<text x="82.6" y="162.2">X3</text>
<text x="226.5" y="172.9">RN4</text>
<text x="313.4" y="172.8">J16</text>
<text x="226.5" y="175.9">1K</text>
<text x="298.6" y="197.5">Floppy Power</text>
<text x="269.6" y="244">FDD</text>
<text x="269.6" y="247.1">CN11</text>
</g>
<g font-size="3.2" fill="#f00">
<text x="99" y="28.5">13</text>
<text x="90.9" y="30.2">VCC</text>
<text x="90.9" y="33.8">VCC</text>
<text x="99" y="32">38</text>
<text x="318.9" y="39.2" transform="rotate(-90 318.9 39.2)">26</text>
<text x="320.7" y="47.3" transform="rotate(-90 320.7 47.3)">VCC</text>
<text x="330.8" y="44.3">V+</text>
<text x="337.1" y="42.6">27</text>
<text x="115.6" y="107.8">14</text>
<text x="142" y="107.8">14</text>
<text x="108.9" y="250.7">7</text>
<text x="106.9" y="254.2">12</text>
<text x="107.3" y="257.8">19</text>
<text x="112.4" y="252.5">VCC</text>
<text x="112.4" y="256">VCC</text>
<text x="106.9" y="261.3">32</text>
<text x="112.2" y="259.2">VCC</text>
<text x="112.4" y="263.1">VCC</text>
</g>
<g font-size="3.2" fill="#840000">
<text x="241.3" y="29.6" transform="rotate(-90 241.3 29.6)">44</text>
<text x="219.3" y="35.5">2</text>
<text x="219.3" y="39.1">3</text>
<text x="225.4" y="37.4">D0</text>
<text x="225.4" y="40.9">D1</text>
<text x="243.2" y="37.7" transform="rotate(-90 243.2 37.7)">VCC</text>
<text x="219.3" y="42.6">4</text>
<text x="219.3" y="46.1">5</text>
<text x="225.4" y="44.4">D2</text>
<text x="225.4" y="48">D3</text>
<text x="250.3" y="48">nDCD</text>
<text x="252.2" y="44.4">nRI</text>
<text x="260.2" y="46.1">42</text>
<text x="260.2" y="42.6">43</text>
<text x="219.3" y="49.6">6</text>
<text x="219.3" y="53.2">7</text>
<text x="225.4" y="51.5">D4</text>
<text x="250.3" y="51.5">nDSR</text>
<text x="260.2" y="53.2">40</text>
<text x="260.2" y="49.6">41</text>
<text x="219.3" y="56.7">8</text>
<text x="225.4" y="55">D5</text>
<text x="225.4" y="58.5">D6</text>
<text x="250.3" y="55">nCTS</text>
<text x="219.3" y="60.2">9</text>
<text x="225.4" y="62.1">D7</text>
<text x="248.4" y="65.6">nOUT1</text>
<text x="260.2" y="63.7">38</text>
<text x="219.3" y="70.8">30</text>
<text x="219.3" y="67.3">31</text>
<text x="225.4" y="69.1">A0</text>
<text x="250.3" y="69.1">nDTR</text>
<text x="260.2" y="70.8">36</text>
<text x="260.2" y="67.3">37</text>
<text x="219.3" y="77.9">14</text>
<text x="219.3" y="74.3">29</text>
<text x="225.4" y="76.2">A2</text>
<text x="225.4" y="72.7">A1</text>
<text x="248.4" y="76.2">nOUT2</text>
<text x="250.3" y="72.7">nRTS</text>
<text x="260.2" y="74.3">35</text>
<text x="219.3" y="81.4">15</text>
<text x="225.4" y="79.7">CS0</text>
<text x="225.4" y="83.2">CS1</text>
<text x="191.9" y="89.4" transform="rotate(-90 191.9 89.4)">14</text>
<text x="219.3" y="84.9">16</text>
<text x="225.4" y="86.8">nCS2</text>
<text x="175" y="95.5">1</text>
<text x="200.6" y="95.5">8</text>
<text x="219.3" y="92">18</text>
<text x="225.4" y="93.8">XIN</text>
<text x="252.2" y="93.8">SIN</text>
<text x="260.2" y="92">11</text>
<text x="260.2" y="95.5">13</text>
<text x="178.5" y="97.3">VcontrolOUT</text>
<text x="250.3" y="97.3">SOUT</text>
<text x="191.9" y="106.1" transform="rotate(-90 191.9 106.1)">7</text>
<text x="193.8" y="102.6" transform="rotate(-90 193.8 102.6)">GND Vcc</text>
<text x="219.3" y="102.6">19</text>
<text x="225.4" y="104.4">XOUT</text>
<text x="246.5" y="107.9">nRXRDY</text>
<text x="260.2" y="106.1">32</text>
<text x="219.3" y="113.1">20</text>
<text x="246.5" y="111.5">nTXRDY</text>
<text x="260.2" y="113.1">26</text>
<text x="260.2" y="109.6">27</text>
<text x="219.3" y="116.7">21</text>
<text x="225.4" y="115">nWR</text>
<text x="225.4" y="118.5">WR</text>
<text x="250.3" y="115">DDIS</text>
<text x="219.3" y="123.7">24</text>
<text x="219.3" y="120.2">25</text>
<text x="225.4" y="125.6">nRD</text>
<text x="225.4" y="122">RD</text>
<text x="219.3" y="130.8">33</text>
<text x="219.3" y="127.2">28</text>
<text x="225.4" y="129.1">nADS</text>
<text x="242.6" y="129.1">nBAUDOUT</text>
<text x="260.2" y="127.2">17</text>
<text x="219.3" y="134.3">39</text>
<text x="225.4" y="132.6">INTR</text>
<text x="225.4" y="136.2">MR</text>
<text x="250.3" y="136.2">RCLK</text>
<text x="260.2" y="134.3">10</text>
<text x="243.2" y="138.5" transform="rotate(-90 243.2 138.5)">GND</text>
<text x="241.3" y="144.7" transform="rotate(-90 241.3 144.7)">22</text>
</g>
<g font-size="3.2" fill="#00f">
<text x="268.1" y="29.9">NC</text>
<text x="275.2" y="28.5">1</text>
<text x="200" y="35">D0</text>
<text x="268.1" y="33.4">NC</text>
<text x="275.2" y="32">12</text>
<text x="275.2" y="35.5">23</text>
<text x="37.7" y="36.8">A1</text>
<text x="37.7" y="40.3">A2</text>
<text x="62.8" y="40.8">19</text>
<text x="62.8" y="37.3">20</text>
<text x="68.3" y="39.1">A00</text>
<text x="91" y="39.1">D00</text>
<text x="99" y="37.3">21</text>
<text x="99" y="40.8">22</text>
<text x="117.1" y="40.3">D1</text>
<text x="117.1" y="36.8">D0</text>
<text x="200" y="38.5">D1</text>
<text x="268.1" y="36.9">NC</text>
<text x="268.1" y="40.5">NC</text>
<text x="275.2" y="39.1">34</text>
<text x="37.7" y="43.8">A3</text>
<text x="62.8" y="47.9">17</text>
<text x="62.8" y="44.3">18</text>
<text x="68.3" y="46.1">A02</text>
<text x="68.3" y="42.6">A01</text>
<text x="91" y="42.6">D01</text>
<text x="91" y="46.1">D02</text>
<text x="99" y="47.9">2</text>
<text x="99" y="44.3">23</text>
<text x="117.1" y="47.3">D3</text>
<text x="117.1" y="43.8">D2</text>
<text x="200" y="42.1">D2</text>
<text x="200" y="45.6">D3</text>
<text x="297.4" y="46.1">24</text>
<text x="297.4" y="42.6">28</text>
<text x="302.9" y="47.9">C1-</text>
<text x="302.9" y="44.3">C1+</text>
<text x="62.8" y="51.4">16</text>
<text x="68.3" y="53.2">A04</text>
<text x="68.3" y="49.6">A03</text>
<text x="91" y="49.6">D03</text>
<text x="91" y="53.2">D04</text>
<text x="99" y="51.4">3</text>
<text x="117.1" y="50.9">D4</text>
<text x="200" y="49.1">D4</text>
<text x="200" y="52.6">D5</text>
<text x="299.4" y="51.4">1</text>
<text x="302.9" y="53.2">C2+</text>
<text x="62.8" y="58.5">14</text>
<text x="62.8" y="54.9">15</text>
<text x="68.3" y="56.7">A05</text>
<text x="91" y="56.7">D05</text>
<text x="99" y="54.9">4</text>
<text x="99" y="58.5">5</text>
<text x="117.1" y="57.9">D6</text>
<text x="117.1" y="54.4">D5</text>
<text x="200" y="56.2">D6</text>
<text x="200" y="59.7">D7</text>
<text x="299.4" y="54.9">2</text>
<text x="302.9" y="56.7">C2-</text>
<text x="62.8" y="65.5">11</text>
<text x="62.8" y="62">12</text>
<text x="68.3" y="63.7">A07</text>
<text x="68.3" y="60.2">A06</text>
<text x="91" y="60.2">D06</text>
<text x="91" y="63.7">D07</text>
<text x="99" y="62">6</text>
<text x="99" y="65.5">47</text>
<text x="108.3" y="61.5">D7</text>
<text x="297.4" y="63.7">13</text>
<text x="297.4" y="60.2">14</text>
<text x="302.9" y="65.5">T2IN</text>
<text x="302.9" y="62">T1IN</text>
<text x="324.8" y="62">T1OUT</text>
<text x="324.8" y="65.5">T2OUT</text>
<text x="337.1" y="60.2">9</text>
<text x="337.1" y="63.7">10</text>
<text x="366.6" y="65">DCD</text>
<text x="62.8" y="69">10</text>
<text x="68.3" y="70.8">A09</text>
<text x="68.3" y="67.3">A08</text>
<text x="91" y="67.3">D08</text>
<text x="91" y="70.8">D09</text>
<text x="99" y="69">48</text>
<text x="200" y="70.3">A1</text>
<text x="200" y="66.7">A0</text>
<text x="297.4" y="67.3">12</text>
<text x="302.9" y="69">T3IN</text>
<text x="324.8" y="69">T3OUT</text>
<text x="337.1" y="67.3">11</text>
<text x="367.1" y="68.5">DSR</text>
<text x="64.8" y="72.6">8</text>
<text x="68.3" y="74.3">A10</text>
<text x="91" y="77.9">D11</text>
<text x="91" y="74.3">D10</text>
<text x="99" y="76.1">27</text>
<text x="99" y="72.6">49</text>
<text x="200" y="73.8">A2</text>
<text x="297.4" y="76.1">19</text>
<text x="297.4" y="72.6">20</text>
<text x="302.9" y="77.9">R1OUT</text>
<text x="302.9" y="74.3">nR2OUT</text>
<text x="327.7" y="77.9">R1IN</text>
<text x="337.1" y="76.1">4</text>
<text x="367.5" y="75.6">RTS</text>
<text x="368.9" y="72">RX</text>
<text x="37.7" y="79.1">nCF_CS0</text>
<text x="37.7" y="82.6">nCF_CS1</text>
<text x="62.8" y="83.1">32</text>
<text x="64.8" y="79.6">7</text>
<text x="68.3" y="81.4">nCE1</text>
<text x="91" y="81.4">D12</text>
<text x="99" y="79.6">28</text>
<text x="99" y="83.1">29</text>
<text x="297.4" y="83.1">17</text>
<text x="297.4" y="79.6">18</text>
<text x="302.9" y="81.4">R2OUT</text>
<text x="327.7" y="81.4">R2IN</text>
<text x="337.1" y="79.6">5</text>
<text x="337.1" y="83.1">6</text>
<text x="367.5" y="82.6">CTS</text>
<text x="369" y="79.1">TX</text>
<text x="68.3" y="84.9">nCE2</text>
<text x="91" y="84.9">D13</text>
<text x="91" y="88.4">D14</text>
<text x="99" y="86.7">30</text>
<text x="200" y="84.4">nUART_CS</text>
<text x="297.4" y="86.7">16</text>
<text x="302.9" y="88.4">R4OUT</text>
<text x="302.9" y="84.9">R3OUT</text>
<text x="327.7" y="84.9">R3IN</text>
<text x="327.7" y="88.4">R4IN</text>
<text x="337.1" y="86.7">7</text>
<text x="366.9" y="86.1">DTR</text>
<text x="370.1" y="89.7">RI</text>
<text x="64.8" y="93.7">9</text>
<text x="68.3" y="95.5">nOE</text>
<text x="91" y="92">D15</text>
<text x="99" y="90.2">31</text>
<text x="297.4" y="90.2">15</text>
<text x="302.9" y="92">R5OUT</text>
<text x="327.7" y="92">R5IN</text>
<text x="337.1" y="90.2">8</text>
<text x="62.8" y="97.3">39</text>
<text x="68.3" y="99">nCSEL</text>
<text x="88.7" y="99">BVD2</text>
<text x="99" y="97.3">45</text>
<text x="99" y="100.8">46</text>
<text x="115.6" y="97.3">13</text>
<text x="134.4" y="97.3">12</text>
<text x="144" y="97.3">5</text>
<text x="160.9" y="97.3">6</text>
<text x="297.4" y="97.3">22</text>
<text x="297.4" y="100.8">23</text>
<text x="302.9" y="99">nSHUTDOWN</text>
<text x="62.8" y="104.3">44</text>
<text x="68.3" y="106.1">nREG</text>
<text x="88.7" y="102.6">BVD1</text>
<text x="88.8" y="107.8">nCD1</text>
<text x="99" y="106.1">26</text>
<text x="297.4" y="104.3">21</text>
<text x="302.9" y="106.1">STATUS</text>
<text x="302.9" y="102.6">nONLINE</text>
<text x="62.8" y="111.4">36</text>
<text x="68.3" y="113.1">nWE</text>
<text x="88.8" y="111.4">nCD2</text>
<text x="99" y="109.6">25</text>
<text x="99" y="113.1">33</text>
<text x="200" y="112.6">nIOW</text>
<text x="37.7" y="114.4">nIOR</text>
<text x="37.7" y="117.9">nIOW</text>
<text x="62.8" y="114.9">34</text>
<text x="62.8" y="118.4">35</text>
<text x="68.3" y="116.7">nIOR</text>
<text x="89.1" y="114.9">nVS1</text>
<text x="89.1" y="118.4">nVS2</text>
<text x="99" y="116.7">40</text>
<text x="37.7" y="125">nRESETDRV</text>
<text x="62.8" y="125.5">41</text>
<text x="68.3" y="120.2">nIOW</text>
<text x="92.4" y="122">WP</text>
<text x="99" y="120.2">24</text>
<text x="200" y="123.2">nIOR</text>
<text x="68.3" y="127.2">nRESET</text>
<text x="87.1" y="130.8">INTRQ</text>
<text x="99" y="129">37</text>
<text x="200" y="130.2">IRQ4</text>
<text x="83.3" y="137.8">nINPACK</text>
<text x="87" y="134.3">IORDY</text>
<text x="99" y="132.5">42</text>
<text x="99" y="136.1">43</text>
<text x="200" y="133.8">RESETDRV</text>
<text x="106.9" y="164.3">39</text>
<text x="106.9" y="167.8">40</text>
<text x="112.4" y="165.3">X2</text>
<text x="139.5" y="166.1">nMTR0</text>
<text x="151.9" y="167.8">34</text>
<text x="151.9" y="164.3">36</text>
<text x="180.6" y="163.8">MEA</text>
<text x="180.6" y="167.3">MEB</text>
<text x="87.1" y="172.6">RESETDRV</text>
<text x="106.9" y="173.1">38</text>
<text x="112.4" y="168.9">X1</text>
<text x="130.5" y="169.6">nMTR1/IDLE</text>
<text x="151.9" y="173.1">37</text>
<text x="180.6" y="172.6">DSA</text>
<text x="87.1" y="177.9">D0</text>
<text x="108.9" y="178.4">2</text>
<text x="112.4" y="174.2">RESET</text>
<text x="136" y="178.4">nDS1/PD</text>
<text x="141.8" y="174.2">nDS0</text>
<text x="151.9" y="176.6">35</text>
<text x="180.6" y="176.1">DSB</text>
<text x="233.5" y="179.6">DENSEL</text>
<text x="87.1" y="184.9">D2</text>
<text x="87.1" y="181.4">D1</text>
<text x="108.9" y="181.9">3</text>
<text x="108.9" y="185.5">4</text>
<text x="112.4" y="180.2">D0</text>
<text x="112.4" y="183.7">D1</text>
<text x="137.6" y="183.7">nHDSEL</text>
<text x="151.9" y="181.9">29</text>
<text x="151.9" y="185.5">31</text>
<text x="180.6" y="184.9">STEP</text>
<text x="180.6" y="181.4">HDSEL</text>
<text x="260.4" y="183.7">4</text>
<text x="260.4" y="180.2">2</text>
<text x="280.8" y="180.2">1</text>
<text x="280.8" y="183.7">3</text>
<text x="87.1" y="192">D4</text>
<text x="87.1" y="188.5">D3</text>
<text x="108.9" y="189">5</text>
<text x="112.4" y="187.2">D2</text>
<text x="112.4" y="190.7">D3</text>
<text x="140.3" y="187.2">nSTEP</text>
<text x="142.4" y="190.7">nDIR</text>
<text x="151.9" y="189">33</text>
<text x="180.6" y="188.5">DIR</text>
<text x="180.6" y="192">WDATA</text>
<text x="233.5" y="190.2">INDEX</text>
<text x="260.4" y="187.2">6</text>
<text x="260.4" y="190.7">8</text>
<text x="280.8" y="187.2">5</text>
<text x="280.8" y="190.7">7</text>
<text x="87.1" y="195.5">D5</text>
<text x="108.9" y="192.5">8</text>
<text x="108.9" y="196">9</text>
<text x="112.4" y="194.3">D4</text>
<text x="112.4" y="197.8">D5</text>
<text x="136.5" y="194.3">nWDATA</text>
<text x="136.7" y="197.8">nWGATE</text>
<text x="151.9" y="192.5">27</text>
<text x="151.9" y="196">28</text>
<text x="180.6" y="195.5">WE</text>
<text x="233.5" y="193.7">MEA</text>
<text x="233.5" y="197.3">DSB</text>
<text x="258.4" y="194.3">10</text>
<text x="258.4" y="197.8">12</text>
<text x="280.8" y="194.3">9</text>
<text x="280.8" y="197.8">11</text>
<text x="87.1" y="202.6">D7</text>
<text x="87.1" y="199">D6</text>
<text x="106.9" y="199.6">10</text>
<text x="106.9" y="203.1">11</text>
<text x="112.4" y="201.3">D6</text>
<text x="137.9" y="201">DENSEL</text>
<text x="151.5" y="203.1">20</text>
<text x="151.5" y="199.6">24</text>
<text x="180.6" y="199">DENSEL</text>
<text x="180.6" y="202.6">DSKCG</text>
<text x="233.5" y="200.8">DSA</text>
<text x="258.4" y="201.3">14</text>
<text x="280.8" y="201.3">13</text>
<text x="87.1" y="207.9">A0</text>
<text x="106.9" y="208.4">44</text>
<text x="112.4" y="204.9">D7</text>
<text x="112.4" y="209.4">A0</text>
<text x="134.8" y="204.5">nDSKCHG</text>
<text x="140.3" y="208">nTRK0</text>
<text x="151.5" y="206.6">15</text>
<text x="180.6" y="206.1">TRK0</text>
<text x="180.6" y="209.6">WP</text>
<text x="233.5" y="204.3">MEB</text>
<text x="233.5" y="207.9">DIR</text>
<text x="258.4" y="204.9">16</text>
<text x="258.4" y="208.4">18</text>
<text x="280.8" y="204.9">15</text>
<text x="280.8" y="208.4">17</text>
<text x="87.1" y="214.9">A2</text>
<text x="87.1" y="211.4">A1</text>
<text x="106.9" y="215.4">42</text>
<text x="106.9" y="211.9">43</text>
<text x="112.4" y="213">A1</text>
<text x="135.3" y="211.6">nWRTPRT</text>
<text x="138.3" y="215.1">nINDEX</text>
<text x="151.5" y="213.7">16</text>
<text x="151.5" y="210.1">17</text>
<text x="180.6" y="213.1">INDEX</text>
<text x="233.5" y="211.4">STEP</text>
<text x="233.5" y="214.9">WDATA</text>
<text x="258.4" y="211.9">20</text>
<text x="258.4" y="215.4">22</text>
<text x="280.8" y="211.9">19</text>
<text x="280.8" y="215.4">21</text>
<text x="87.1" y="220.2">nFDC_CS</text>
<text x="106.9" y="220.7">45</text>
<text x="112.4" y="216.5">A2</text>
<text x="112.4" y="221.8">nCS</text>
<text x="151.5" y="220.7">21</text>
<text x="180.6" y="220.2">RDATA</text>
<text x="233.5" y="218.4">WE</text>
<text x="233.5" y="222">TRK0</text>
<text x="258.4" y="219">24</text>
<text x="280.8" y="219">23</text>
<text x="87.1" y="223.7">nIOR</text>
<text x="87.1" y="227.3">nIOW</text>
<text x="106.9" y="224.3">46</text>
<text x="106.9" y="227.8">47</text>
<text x="112.4" y="225.3">nIOR</text>
<text x="137.7" y="222.1">nRDATA</text>
<text x="233.5" y="225.5">WP</text>
<text x="258.4" y="222.5">26</text>
<text x="258.4" y="226">28</text>
<text x="280.8" y="222.5">25</text>
<text x="280.8" y="226">27</text>
<text x="112.4" y="228.8">nIOW</text>
<text x="135" y="231">DRVDEN0</text>
<text x="151.5" y="229.6">22</text>
<text x="151.5" y="233.1">23</text>
<text x="233.5" y="229">RDATA</text>
<text x="233.5" y="232.6">HDSEL</text>
<text x="258.4" y="229.6">30</text>
<text x="258.4" y="233.1">32</text>
<text x="280.8" y="229.6">29</text>
<text x="280.8" y="233.1">31</text>
<text x="106.9" y="234.8">48</text>
<text x="108.9" y="238.4">1</text>
<text x="112.4" y="235.9">DRQ</text>
<text x="135" y="234.5">DRVDEN1</text>
<text x="151.9" y="238.4">25</text>
<text x="233.5" y="236.1">DSKCG</text>
<text x="258.4" y="236.6">34</text>
<text x="280.8" y="236.6">33</text>
<text x="87.1" y="244.9">IRQ6</text>
<text x="107.3" y="245.4">13</text>
<text x="107.3" y="241.9">14</text>
<text x="112.2" y="243.3">TC</text>
<text x="112.4" y="240.1">nDACK</text>
<text x="132" y="240.1">MEDIA_ID0</text>
<text x="132" y="243.7">MEDIA_ID1</text>
<text x="151.9" y="241.9">26</text>
<text x="112.2" y="246.8">IRQ</text>
</g>
<g font-size="3.2">
<text x="332" y="53.2">V-</text>
<text x="337.1" y="51.4">3</text>
<text x="377.2" y="65.5">1</text>
<text x="377.2" y="69">6</text>
<text x="377.2" y="72.6">2</text>
<text x="377.2" y="76.1">7</text>
<text x="393.3" y="72.6">0</text>
<text x="163.3" y="79.3" transform="rotate(-90 163.3 79.3)">1</text>
<text x="166.9" y="79.3" transform="rotate(-90 166.9 79.3)">2</text>
<text x="377.2" y="79.6">3</text>
<text x="377.2" y="83.1">8</text>
<text x="393.3" y="79.6">0</text>
<text x="377.2" y="86.7">4</text>
<text x="377.2" y="93.7">5</text>
<text x="377.2" y="90.2">9</text>
<text x="134.4" y="104.3">7</text>
<text x="160.9" y="104.3">7</text>
<text x="320.7" y="108.7" transform="rotate(-90 320.7 108.7)">GND</text>
<text x="318.9" y="114.2" transform="rotate(-90 318.9 114.2)">25</text>
<text x="62.8" y="136.1">50</text>
<text x="64.8" y="132.5">1</text>
<text x="68.3" y="134.3">GND</text>
<text x="68.3" y="137.8">GND</text>
<text x="314.2" y="185.5">3</text>
<text x="314.2" y="181.9">4</text>
<text x="314.2" y="191.8">1</text>
<text x="314.2" y="189">2</text>
<text x="151.9" y="250.7">6</text>
<text x="143.9" y="252.5">VSS</text>
<text x="144.1" y="255.7">VSS</text>
<text x="151.5" y="254.2">18</text>
<text x="151.9" y="257.8">30</text>
<text x="143.9" y="259.5">VSS</text>
<text x="143.9" y="262.4">VSS</text>
<text x="151.9" y="261.3">41</text>
</g>
<g font-size="1.4" fill="#238d23">
<text x="80.8" y="159" transform="rotate(-90 80.8 159)">2</text>
<text x="80.8" y="163.9" transform="rotate(-90 80.8 163.9)">1</text>
</g>
</svg>
